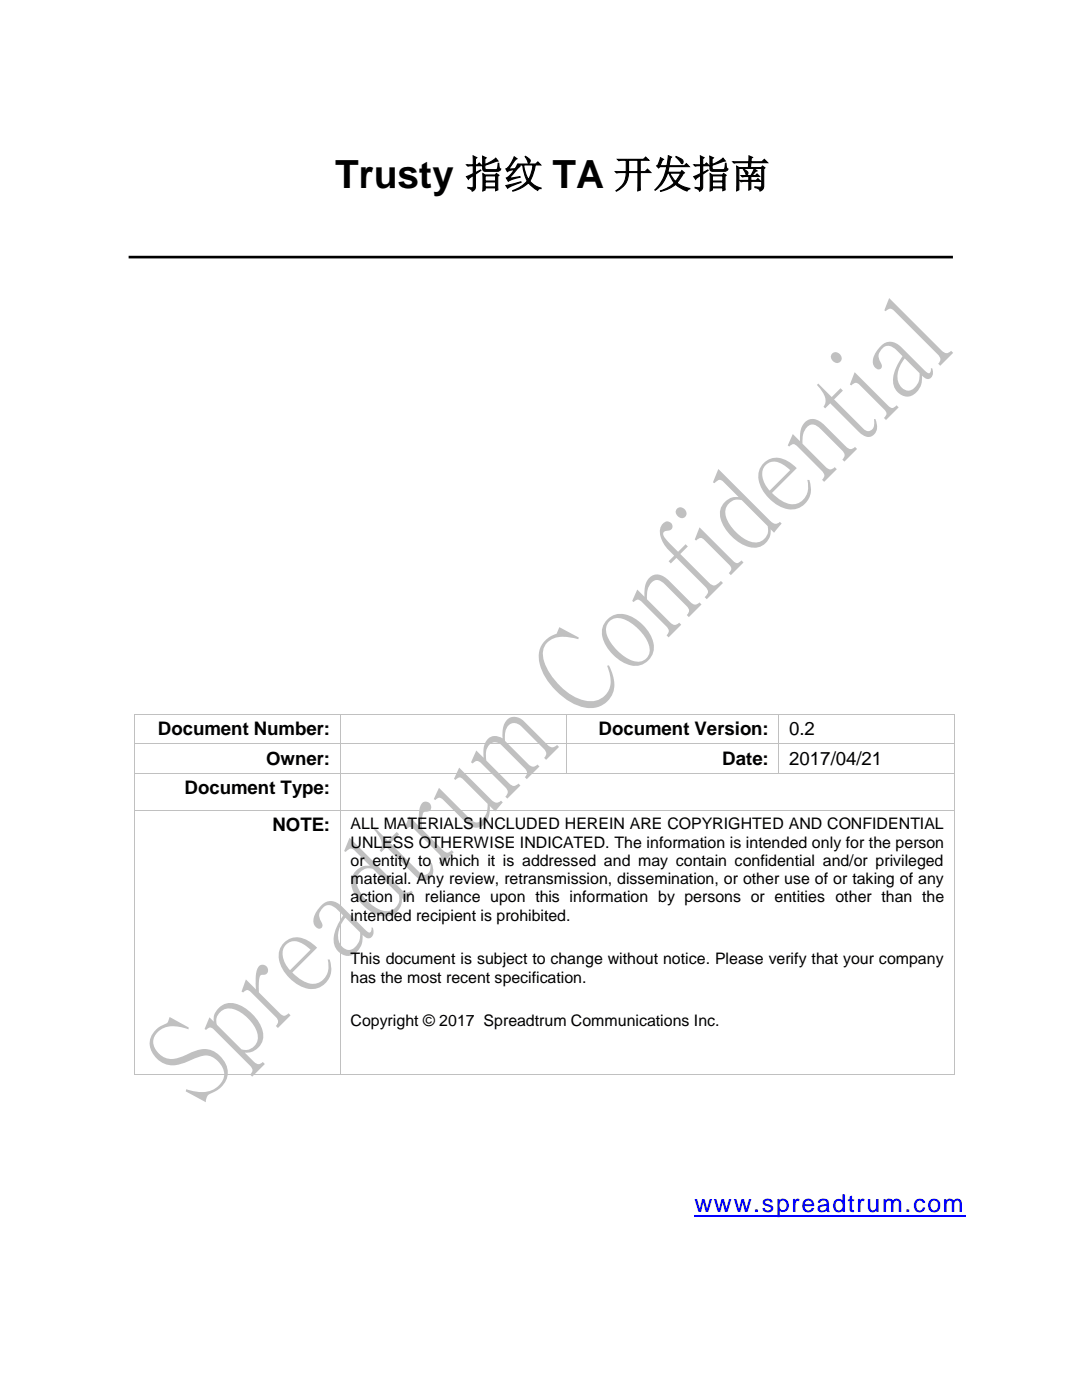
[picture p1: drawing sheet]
<svg xmlns="http://www.w3.org/2000/svg" width="216mm" height="279mm" viewBox="0 0 216 279" stroke-linecap="round" stroke-linejoin="round" font-family="sans-serif">
<g fill="#c0c0c0">
<path d="M31.1 205.5l1.1-.8a1.89 1.89 0 0 0 1.6-1.7l3.9 2.1-.1 .3a6.1 6.1 0 0 0-5.8 .2 2.81 2.81 0 0 0-.1 4.7 4 4 0 0 0 5 .4 8.1 8.1 0 0 1 5.1-1.2 4.9 4.9 0 0 1 3.5 5.6 6.6 6.6 0 0 1-3.8 3.4l-.3 .7-.1 .8-4-2.2 .1-.4a6.1 6.1 0 0 0 6.5-.8 3.1 3.1 0 0 0-.3-4.8 3.4 3.4 0 0 0-4.3-.7 11.2 11.2 0 0 1-5.2 1.5 4.5 4.5 0 0 1-3.8-5.6z" fill-rule="evenodd"/>
<path d="M43.9 202a2.89 2.89 0 0 1 3.7-.2 7.1 7.1 0 0 1 3.9 5.3 2.5 2.5 0 0 1-3.3 2.3l-4.3-4.3a1.94 1.94 0 0 1-.2-2.8zM43.7 201.2a2.86 2.86 0 0 0-1 2.7l-.9-.9-1 2.4 .3 .1a.9 .9 0 0 1 1.6-.1l7.2 7.3a1.08 1.08 0 0 1 0 1.8l.4 .4 1.7-1.7 .8-.9-.4-.4a1.09 1.09 0 0 1-1.8 0l-1.8-1.8a3.5 3.5 0 0 0 3.3-5.3 7.8 7.8 0 0 0-6.4-4.6 3.2 3.2 0 0 0-2 1z" fill-rule="evenodd"/>
<path d="M51.7 192.8a1.04 1.04 0 0 1 1.8 .4 1.04 1.04 0 0 1-1.3 1.3 1.5 1.5 0 0 0-.6 1.7l.1 1.9 4.1 4.1a1 1 0 0 0 1.8 0l.4 .4-2.5 2.6-.5-.5a1.08 1.08 0 0 0 .1-1.7l-4.4-4.4a1.72 1.72 0 0 0-1.6-1l-.6 .5-.3-.2 .9-2.4 2 2-.1-.4a6.4 6.4 0 0 1 .7-4.3z" fill-rule="evenodd"/>
<path d="M56.7 188.1a4.3 4.3 0 0 0-.2 5.6 7.2 7.2 0 0 0 6.3 3.7 4.2 4.2 0 0 0 3-5.9h-.4a3.6 3.6 0 0 1-2.9 4.9 6.4 6.4 0 0 1-4.2-2.3l5-5a5.3 5.3 0 0 0-5.2-1.9zM57.1 188.6a2.58 2.58 0 0 1 3.4-.2l1.5 1.1-4.1 4.1a4.2 4.2 0 0 1-1.1-4.7z" fill-rule="evenodd"/>
<path d="M64.2 180.6a3.8 3.8 0 0 0-1.4 4.1 .83 .83 0 0 0 .7 .6 .83 .83 0 0 0 .9-.5l-.1-.3a3.6 3.6 0 0 1-.5-2.4 1.86 1.86 0 0 1 2.8-1.2l1.9 1.8a7.5 7.5 0 0 0-1.8 5.9 2.72 2.72 0 0 0 2.5 2.2 2.72 2.72 0 0 0 2.7-1.8l.4-1.1 .1-1.3a1.18 1.18 0 0 0 2 .1l.1-.6-.1-.9-.3-.1v.2a.52 .52 0 0 1-.2 .7 .52 .52 0 0 1-.7-.1l-2.1-2.2a23.9 23.9 0 0 0-4.1-3.7 2.4 2.4 0 0 0-2.8 .6zM68.9 183.1l3 3a2.99 2.99 0 0 1-2.4 3.5 2.84 2.84 0 0 1-1.9-3.9l.3-1z" fill-rule="evenodd"/>
<path d="M69.8 167.2l-1.1 2.6 .3 .2 .5-.4a.79 .79 0 0 1 1.2 .1l3.1 3.1a3.5 3.5 0 0 0-3.3 1.7 3.5 3.5 0 0 0 .1 3.7 8.2 8.2 0 0 0 6.5 4.7 3.3 3.3 0 0 0 3.1-3.7l.7 .7 1.5-1.8-.4-.4a1.21 1.21 0 0 1-1.9-.2zM71.9 174.1a2.34 2.34 0 0 1 2.5-.7l5.2 5.2a2.62 2.62 0 0 1-1 2.8 2.62 2.62 0 0 1-2.9 .1 8.5 8.5 0 0 1-4.5-5.2 2.41 2.41 0 0 1 .7-2.2z" fill-rule="evenodd"/>
<path d="M74.5 165.4l.2-.3 2.7 2.7 1.8-1.8 .4 .5-1.7 1.8 5.8 5.8a1.23 1.23 0 0 0 1.5 .4 1.23 1.23 0 0 0 .7-1.4l-.1-.9h.3a2.52 2.52 0 0 1-.8 3.5 2.43 2.43 0 0 1-2.6-1l-5.6-5.7-1 1.1-.3-.4a2.44 2.44 0 0 0-.3-3z" fill-rule="evenodd"/>
<path d="M84.3 160.2a1.04 1.04 0 0 1 1.6 .3 1.04 1.04 0 0 1-.6 1.5 .82 .82 0 0 0-1 1l-.1 2.5 4.2 4.2a1 1 0 0 0 1.7 0l.4 .4-.8 .8-1.7 1.7-.4-.4a1.08 1.08 0 0 0 0-1.7l-4.4-4.4a1.72 1.72 0 0 0-1.6-1l-.5 .4-.4-.2 .9-2.4 2 2v-.4a6.5 6.5 0 0 1 .7-4.3z" fill-rule="evenodd"/>
<path d="M91.6 153.2l6.4 6.4a1.21 1.21 0 0 0 2 .2l.3 .3-1.5 1.8-1.1-1a3.9 3.9 0 0 1-2 4.2 3.2 3.2 0 0 1-3.3-1.5l-3.4-3.4a1.67 1.67 0 0 0-1.6-.9l-.5 .4-.3-.2 1-2.3 6.2 6.2a1.58 1.58 0 0 0 2.7-.2 4 4 0 0 0 .8-2.8l-4.3-4.2a1.58 1.58 0 0 0-1.6-1l-.5 .4-.3-.2z" fill-rule="evenodd"/>
<path d="M95 149.8l1.5 1.4a3.9 3.9 0 0 1 1.4-4.2l1.1-.1 1.3 .5a3.9 3.9 0 0 1 1.5-4.2 2.93 2.93 0 0 1 3.3 1.3l4.2 4.2a1.14 1.14 0 0 0 1.8 0l.4 .4-2.5 2.5-.4-.4a1.11 1.11 0 0 0-.1-1.7l-4.5-4.6a1.8 1.8 0 0 0-2-.5 1.8 1.8 0 0 0-1.2 1.7v1.8l4.6 4.6a1.11 1.11 0 0 0 1.8 .1l.4 .4-2.5 2.5-.4-.4a1.09 1.09 0 0 0 0-1.8l-4.6-4.5a1.77 1.77 0 0 0-2-.5 1.77 1.77 0 0 0-1.1 1.7v1.8l4.6 4.6a1.1 1.1 0 0 0 1.8 0l.4 .4-2.6 2.6-.4-.4a1.13 1.13 0 0 0 0-1.9l-4.7-4.7a1.02 1.02 0 0 0-1.8 0l-.3-.3z" fill-rule="evenodd"/>
<path d="M108.8 127.9a5.4 5.4 0 0 1 2.3-1.4l.5-1.3 3.9 2-.1 .4a7.5 7.5 0 0 0-5.4 0 3.4 3.4 0 0 0-1.4 4.5 12.8 12.8 0 0 0 8 7.7 4.1 4.1 0 0 0 4.3-1.2 4.1 4.1 0 0 0 .7-4.4l-.5-1.3 .4-.1a6.5 6.5 0 0 1 .5 6.1 5.1 5.1 0 0 1-6.7 1.9 13.1 13.1 0 0 1-7.8-9.1 4.4 4.4 0 0 1 1.3-3.8z" fill-rule="evenodd"/>
<path d="M121.2 123.6a4 4 0 0 0-.4 5.1 7.8 7.8 0 0 0 6.2 4.2 3.9 3.9 0 0 0 2.8-6.2 8 8 0 0 0-5.8-4.2 3.5 3.5 0 0 0-2.8 1.1zM121.6 124a2.97 2.97 0 0 1 3.8 0 8.4 8.4 0 0 1 4.2 5.7 2.46 2.46 0 0 1-3.9 2 9.3 9.3 0 0 1-4.7-5.5 2.36 2.36 0 0 1 .6-2.2z" fill-rule="evenodd"/>
<path d="M127.2 117.7l1.4 1.4v-.1a4 4 0 0 1 1.7-4.2 2.99 2.99 0 0 1 3.3 1.1l4.1 4.2a1.1 1.1 0 0 0 1.9 .1l.4 .4-2.5 2.6-.5-.5a1.1 1.1 0 0 0 0-1.8l-4.3-4.2a1.73 1.73 0 0 0-2.9-.1 4.5 4.5 0 0 0-.7 3l4.6 4.6a1.11 1.11 0 0 0 1.8 .1l.4 .4-2.5 2.5-.4-.4a1.08 1.08 0 0 0-.1-1.8l-4.8-4.8a.97 .97 0 0 0-1.7 0l-.3-.3z" fill-rule="evenodd"/>
<path d="M132.3 104.5a.99 .99 0 0 1 1.6-.2 .99 .99 0 0 1-.3 1.6 1.02 1.02 0 0 0-1.3 .8 13.2 13.2 0 0 0 3 3.4l1.5-1.5 .2 .2 .3 .3-1.6 1.5 6.1 6a1.1 1.1 0 0 0 1.7-.3l.3-.4 .5 .5-3.3 3.2-.4-.4a1.2 1.2 0 0 0 .1-2.1l-5.7-5.8-1.1 1.2-.5-.5 1.1-1.1a7.1 7.1 0 0 1-2.8-4.9 2.14 2.14 0 0 1 .6-1.5z" fill-rule="evenodd"/>
<path d="M135.1 101.5a1.16 1.16 0 0 0 .1 1.5 1.16 1.16 0 0 0 1.5 .1 1.16 1.16 0 0 0-.1-1.5 1.16 1.16 0 0 0-1.5-.1zM139.6 105.2l6 6.1a1.96 1.96 0 0 0 1.7 1.1l.6-.6 .5 .5-2.6 2.5-.4-.4a.97 .97 0 0 0 .1-1.7l-4.4-4.3a1.68 1.68 0 0 0-1.5-1l-.7 .5-.3-.2z" fill-rule="evenodd"/>
<path d="M143.3 93.6l-1 2.7 .3 .1 .5-.4a.79 .79 0 0 1 1.2 .1l3.1 3.1a3.5 3.5 0 0 0-3.3 1.7 3.5 3.5 0 0 0 .1 3.7 8.2 8.2 0 0 0 6.5 4.7 3.3 3.3 0 0 0 3.1-3.7l.7 .7 1.5-1.8-.4-.4a1.2 1.2 0 0 1-1.9-.1zM145.4 100.5a2.34 2.34 0 0 1 2.6-.7l5.2 5.2a2.62 2.62 0 0 1-1 2.8 2.62 2.62 0 0 1-2.9 .1 8.5 8.5 0 0 1-4.5-5.2 2.41 2.41 0 0 1 .6-2.2z" fill-rule="evenodd"/>
<path d="M152.4 92.4a4.3 4.3 0 0 0-.2 5.5 7.1 7.1 0 0 0 6.3 3.7 4.2 4.2 0 0 0 3-5.8h-.4a3.6 3.6 0 0 1-2.9 4.8 6.4 6.4 0 0 1-4.2-2.2l5-5a5.2 5.2 0 0 0-5.2-1.9zM152.8 92.8a2.57 2.57 0 0 1 3.4-.1l1.5 1.1-4.1 4.1a4.2 4.2 0 0 1-1.1-4.7z" fill-rule="evenodd"/>
<path d="M158.2 86.6l1.4 1.5v-.2a4 4 0 0 1 1.7-4.1 2.99 2.99 0 0 1 3.3 1.1l4.2 4.2a1.1 1.1 0 0 0 1.8 .1l.4 .4-2.5 2.5-.4-.4a1.1 1.1 0 0 0-.1-1.8l-4.2-4.3a1.73 1.73 0 0 0-3-.1 4.5 4.5 0 0 0-.7 3.1l4.6 4.6a1.11 1.11 0 0 0 1.9 0l.4 .4-1.3 1.3-1.3 1.3-.4-.4a1.08 1.08 0 0 0-.1-1.9l-4.7-4.7a.97 .97 0 0 0-1.7-.1l-.3-.2z" fill-rule="evenodd"/>
<path d="M163 76.8l.3-.2 2.7 2.6 1.7-1.7 .5 .5-1.8 1.7 5.9 5.9a1.23 1.23 0 0 0 1.5 .3 1.23 1.23 0 0 0 .6-1.4v-.9h.3a2.52 2.52 0 0 1-.9 3.5 2.44 2.44 0 0 1-2.5-1l-5.6-5.6-1.1 1-.3-.3a2.44 2.44 0 0 0-.2-3z" fill-rule="evenodd"/>
<path d="M166.1 70.5a1.16 1.16 0 0 0 .1 1.5 1.16 1.16 0 0 0 1.5 .2 1.16 1.16 0 0 0-.1-1.5 1.16 1.16 0 0 0-1.5-.2zM170.5 74.3l6.1 6a1.95 1.95 0 0 0 1.6 1.1l.7-.5 .4 .4-2.5 2.5-.4-.4a.97 .97 0 0 0 .1-1.7l-4.4-4.3a1.69 1.69 0 0 0-1.5-1l-.7 .5-.3-.2z" fill-rule="evenodd"/>
<path d="M175.8 69a3.8 3.8 0 0 0-1.4 4.1 .83 .83 0 0 0 .7 .6 .83 .83 0 0 0 .9-.5v-.3a3.6 3.6 0 0 1-.6-2.4 1.86 1.86 0 0 1 2.8-1.2l1.9 1.8a7.5 7.5 0 0 0-1.8 5.9 2.72 2.72 0 0 0 2.5 2.1 2.72 2.72 0 0 0 2.8-1.7l.3-1.1 .1-1.3a1.18 1.18 0 0 0 2 .1l.2-.6-.2-1h-.3l.1 .2a.53 .53 0 0 1-.2 .7 .53 .53 0 0 1-.7-.1l-2.2-2.2a24.2 24.2 0 0 0-4.1-3.7l-.4-.1a2.38 2.38 0 0 0-2.4 .7zM180.5 71.5l3 3a2.99 2.99 0 0 1-2.3 3.5 2.84 2.84 0 0 1-2-3.9l.4-1z" fill-rule="evenodd"/>
<path d="M177.4 59.5l10.5 10.4a1.15 1.15 0 0 0 1.9 .1l.4 .4-2.6 2.6-.4-.4a1.14 1.14 0 0 0-.1-1.9l-7.9-7.9a2.22 2.22 0 0 0-1.6-1.2l-.9 .5-.2-.2z" fill-rule="evenodd"/>
<path d="M26.8 142.5h.2v.2h-.2z" fill-rule="evenodd"/>
<path d="M26.8 142.5h.2v.2h-.2z" fill-rule="evenodd"/>
</g>
<path d="M27 142.6h40.8" fill="none" stroke="#c0c0c0" stroke-width=".2"/>
<path d="M67.8 142.5h.2v.2h-.2z" fill-rule="evenodd" fill="#c0c0c0"/>
<path d="M68 142.6h44.9" fill="none" stroke="#c0c0c0" stroke-width=".2"/>
<path d="M112.9 142.5h.1v.2h-.1z" fill-rule="evenodd" fill="#c0c0c0"/>
<path d="M113 142.6h42.3" fill="none" stroke="#c0c0c0" stroke-width=".2"/>
<path d="M155.3 142.5h.2v.2h-.2z" fill-rule="evenodd" fill="#c0c0c0"/>
<path d="M155.5 142.6h34.9" fill="none" stroke="#c0c0c0" stroke-width=".2"/>
<g fill="#c0c0c0">
<path d="M190.4 142.5h.1v.2h-.1z" fill-rule="evenodd"/>
<path d="M190.4 142.5h.1v.2h-.1z" fill-rule="evenodd"/>
</g>
<path d="M26.9 142.7v5.7M67.9 142.7v5.7M113 142.7v5.7M155.4 142.7v5.7M190.5 142.7v5.7" fill="none" stroke="#c0c0c0" stroke-width=".2"/>
<path d="M26.8 148.4h.2v.1h-.2z" fill-rule="evenodd" fill="#c0c0c0"/>
<path d="M27 148.4h40.8" fill="none" stroke="#c0c0c0" stroke-width=".2"/>
<path d="M67.8 148.4h.2v.1h-.2z" fill-rule="evenodd" fill="#c0c0c0"/>
<path d="M68 148.4h44.9" fill="none" stroke="#c0c0c0" stroke-width=".2"/>
<path d="M112.9 148.4h.1v.1h-.1z" fill-rule="evenodd" fill="#c0c0c0"/>
<path d="M113 148.4h42.3" fill="none" stroke="#c0c0c0" stroke-width=".2"/>
<path d="M155.3 148.4h.2v.1h-.2z" fill-rule="evenodd" fill="#c0c0c0"/>
<path d="M155.5 148.4h34.9" fill="none" stroke="#c0c0c0" stroke-width=".2"/>
<path d="M190.4 148.4h.1v.1h-.1z" fill-rule="evenodd" fill="#c0c0c0"/>
<path d="M26.9 148.5v5.7M67.9 148.5v5.7M113 148.5v5.7M155.4 148.5v5.7M190.5 148.5v5.7" fill="none" stroke="#c0c0c0" stroke-width=".2"/>
<path d="M26.8 154.2h.2v.2h-.2z" fill-rule="evenodd" fill="#c0c0c0"/>
<path d="M27 154.3h40.8" fill="none" stroke="#c0c0c0" stroke-width=".2"/>
<path d="M67.8 154.2h.2v.2h-.2z" fill-rule="evenodd" fill="#c0c0c0"/>
<path d="M68 154.3h44.9" fill="none" stroke="#c0c0c0" stroke-width=".2"/>
<path d="M112.9 154.2h.1v.2h-.1z" fill-rule="evenodd" fill="#c0c0c0"/>
<path d="M113 154.3h42.3" fill="none" stroke="#c0c0c0" stroke-width=".2"/>
<path d="M155.3 154.2h.2v.2h-.2z" fill-rule="evenodd" fill="#c0c0c0"/>
<path d="M155.5 154.3h34.9" fill="none" stroke="#c0c0c0" stroke-width=".2"/>
<path d="M190.4 154.2h.1v.2h-.1z" fill-rule="evenodd" fill="#c0c0c0"/>
<path d="M26.9 154.4v7.3M67.9 154.4v7.3M190.5 154.4v7.3" fill="none" stroke="#c0c0c0" stroke-width=".2"/>
<path d="M26.8 161.7h.2v.2h-.2z" fill-rule="evenodd" fill="#c0c0c0"/>
<path d="M27 161.8h40.8" fill="none" stroke="#c0c0c0" stroke-width=".2"/>
<path d="M67.8 161.7h.2v.2h-.2z" fill-rule="evenodd" fill="#c0c0c0"/>
<path d="M68 161.8h122.4" fill="none" stroke="#c0c0c0" stroke-width=".2"/>
<path d="M190.4 161.7h.1v.2h-.1z" fill-rule="evenodd" fill="#c0c0c0"/>
<path d="M26.9 161.9v52.5" fill="none" stroke="#c0c0c0" stroke-width=".2"/>
<g fill="#c0c0c0">
<path d="M26.8 214.4h.2v.2h-.2z" fill-rule="evenodd"/>
<path d="M26.8 214.4h.2v.2h-.2z" fill-rule="evenodd"/>
</g>
<path d="M67.9 161.9v52.5M27 214.5h40.8" fill="none" stroke="#c0c0c0" stroke-width=".2"/>
<path d="M67.8 214.4h.2v.2h-.2z" fill-rule="evenodd" fill="#c0c0c0"/>
<path d="M190.5 161.9v52.5M68 214.5h122.4" fill="none" stroke="#c0c0c0" stroke-width=".2"/>
<g fill="#c0c0c0">
<path d="M190.4 214.4h.1v.2h-.1z" fill-rule="evenodd"/>
<path d="M190.4 214.4h.1v.2h-.1z" fill-rule="evenodd"/>
</g>
<path d="M138.6 242.6h54.1" fill="none" stroke="#00f" stroke-width=".38"/>
<path d="M25.7 51.3h164.4" fill="none" stroke="#000" stroke-width=".53"/>
<text font-size="7.7" x="66.9" y="37.4">Trusty 指纹 TA 开发指南</text>
<text font-size="5" fill="#00f" x="138.6" y="241.9">www.spreadtrum.com</text>
<g font-size="3.7">
<text x="31.5" y="146.7">Document Number:</text>
<text x="119.4" y="146.7">Document Version:</text>
<text x="157.5" y="146.7">0.2</text>
<text x="53.1" y="152.6">Owner:</text>
<text x="144.1" y="152.6">Date:</text>
<text x="157.5" y="152.6">2017/04/21</text>
<text x="36.8" y="158.4">Document Type:</text>
<text x="54.4" y="165.9">NOTE:</text>
</g>
<g font-size="3.2">
<text x="69.9" y="165.5">ALL MATERIALS INCLUDED HEREIN ARE COPYRIGHTED AND CONFIDENTIAL</text>
<text x="69.9" y="169.2">UNLESS OTHERWISE INDICATED. The information is intended only for the person</text>
<text x="69.9" y="172.8">or entity to which it is addressed and may contain confidential and/or privileged</text>
<text x="69.9" y="176.5">material. Any review, retransmission, dissemination, or other use of or taking of any</text>
<text x="69.9" y="180.1">action in reliance upon this information by persons or entities other than the</text>
<text x="69.9" y="183.8">intended recipient is prohibited.</text>
<text x="69.9" y="192.5">This document is subject to change without notice. Please verify that your company</text>
<text x="69.9" y="196.1">has the most recent specification.</text>
<text x="69.9" y="204.8">Copyright © 2017 Spreadtrum Communications Inc.</text>
</g>
</svg>
